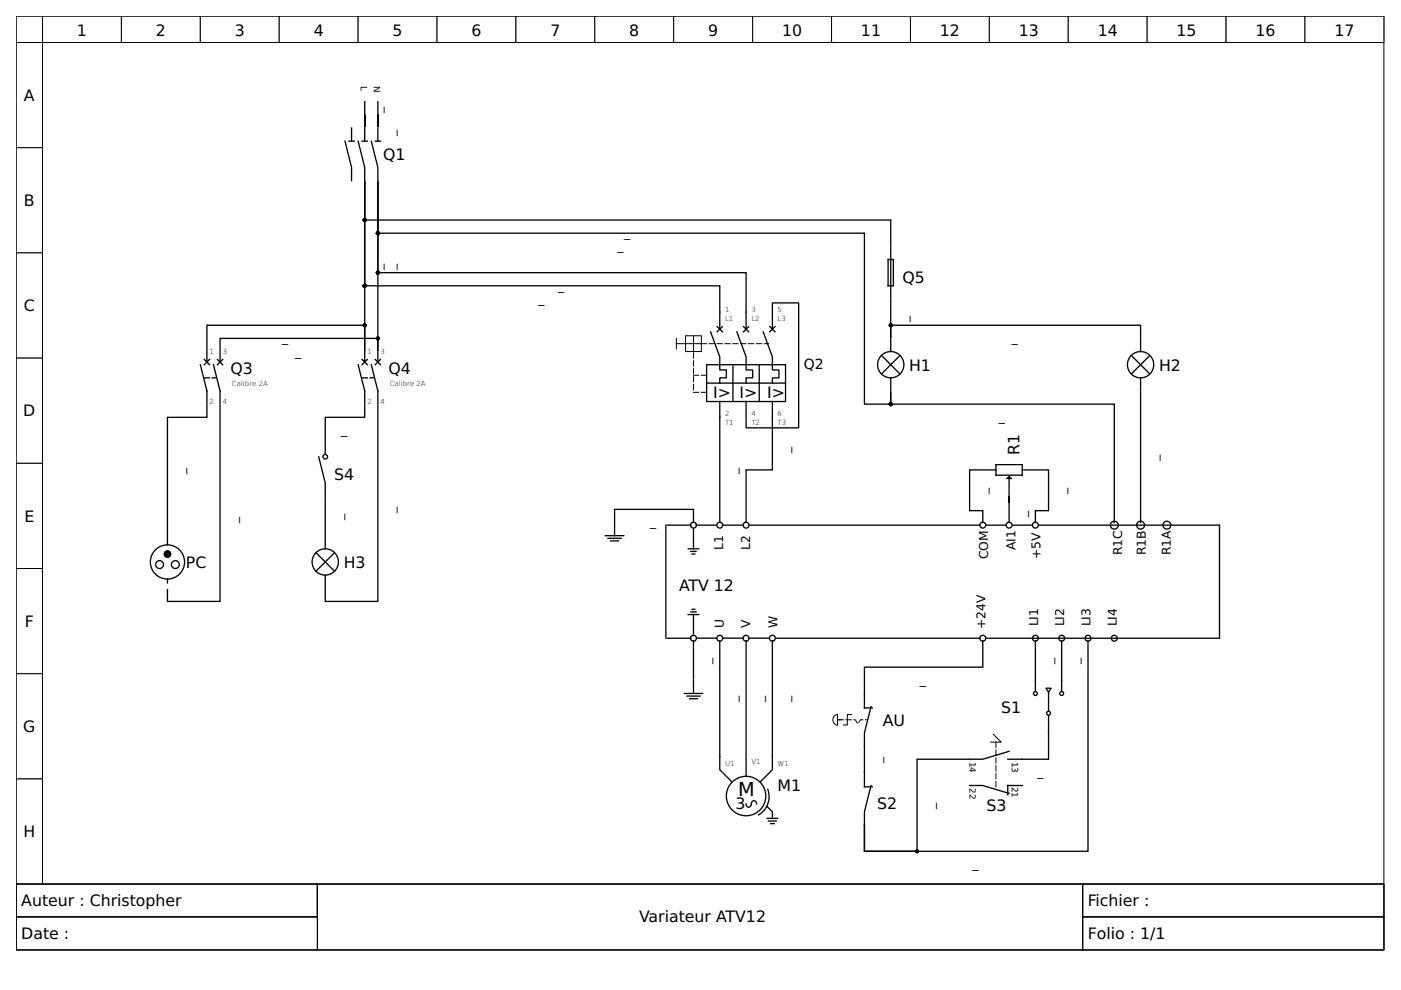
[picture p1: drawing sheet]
<svg xmlns="http://www.w3.org/2000/svg" width="297mm" height="210mm" viewBox="0 0 297 210" stroke-linecap="round" stroke-linejoin="round" font-family="sans-serif">
<path d="M3.4 3.4h290v184.1h-290z" fill="none" stroke="#000" stroke-width=".21"/>
<g fill="#fff" stroke="#000" stroke-width=".21">
<path d="M3.4 3.4h5.6v5.6h-5.6z"/>
<path d="M9 3.4h16.7v5.6h-16.7z"/>
<path d="M25.7 3.4h16.8v5.6h-16.8z"/>
<path d="M42.5 3.4h16.7v5.6h-16.7z"/>
<path d="M59.2 3.4h16.7v5.6h-16.7z"/>
<path d="M75.9 3.4h16.8v5.6h-16.8z"/>
<path d="M92.7 3.4h16.7v5.6h-16.7z"/>
<path d="M109.4 3.4h16.7v5.6h-16.7z"/>
<path d="M126.1 3.4h16.7v5.6h-16.7z"/>
<path d="M142.8 3.4h16.8v5.6h-16.8z"/>
<path d="M159.6 3.4h16.7v5.6h-16.7z"/>
<path d="M176.3 3.4h16.7v5.6h-16.7z"/>
<path d="M193 3.4h16.8v5.6h-16.8z"/>
<path d="M209.8 3.4h16.7v5.6h-16.7z"/>
<path d="M226.5 3.4h16.7v5.6h-16.7z"/>
<path d="M243.2 3.4h16.8v5.6h-16.8z"/>
<path d="M260 3.4h16.7v5.6h-16.7z"/>
<path d="M276.7 3.4h16.7v5.6h-16.7z"/>
<path d="M3.4 9h5.6v22.3h-5.6z"/>
<path d="M3.4 31.3h5.6v22.3h-5.6z"/>
<path d="M3.4 53.6h5.6v22.3h-5.6z"/>
<path d="M3.4 75.9h5.6v22.3h-5.6z"/>
<path d="M3.4 98.2h5.6v22.3h-5.6z"/>
<path d="M3.4 120.5h5.6v22.3h-5.6z"/>
<path d="M3.4 142.8h5.6v22.4h-5.6z"/>
<path d="M3.4 165.2h5.6v22.3h-5.6z"/>
<path d="M3.4 187.5h290v13.9h-290z"/>
<path d="M3.4 187.5h63.9v6.9h-63.9z"/>
</g>
<path d="M3.4 187.5h63.9v6.9h-63.9z" fill="none" stroke="#000" stroke-width=".21"/>
<path d="M67.3 187.5h162.3v13.9h-162.3z" fill="#fff" stroke="#000" stroke-width=".21"/>
<path d="M67.3 187.5h162.3v13.9h-162.3z" fill="none" stroke="#000" stroke-width=".21"/>
<path d="M229.6 187.5h63.8v6.9h-63.8z" fill="#fff" stroke="#000" stroke-width=".21"/>
<path d="M229.6 187.5h63.8v6.9h-63.8z" fill="none" stroke="#000" stroke-width=".21"/>
<path d="M3.4 194.4h63.9v7h-63.9z" fill="#fff" stroke="#000" stroke-width=".21"/>
<path d="M3.4 194.4h63.9v7h-63.9z" fill="none" stroke="#000" stroke-width=".21"/>
<path d="M229.6 194.4h63.8v7h-63.8z" fill="#fff" stroke="#000" stroke-width=".21"/>
<path d="M143.4 71.7v2.3M143.4 72.9h5.3M145.4 71.2h3.3v3.3h-3.3zM147 71.2v3.3M177 151.7l.6-.2v2.2a1.15 1.15 0 0 1-1-.8 1.15 1.15 0 0 1 .4-1.2zM180.5 151.5h-.8v2.2h-.9M210.6 155.7l1.7 1.6h-2.3M229.6 194.4h63.8v7h-63.8z" fill="none" stroke="#000" stroke-width=".21"/>
<g fill="none" stroke="#000" stroke-width=".28">
<path d="M73.1 29.9l1.4 5.6v2.8M74 29.9h1.1M74.5 27.1v2.8M75.9 29.9l1.4 5.6v2.8M76.8 29.9h1.1M77.3 38.6v22h75.3v8.9M77.3 38.6v35.7v-5.3h-33.4v5.3M77.3 38.6v8.1h111.6v5.3M77.3 21.6v5.3M77.3 27.1v2.8M78.7 29.9l1.4 5.6v2.8M79.6 29.9h1.1"/>
<path d="M80.1 38.6v19.2h78.1v11.7M80.1 38.6v35.7v-2.6h-33.4v2.6M80.1 38.6v10.8h103.2v36.3h5.6v-2.5v2.5h47.4v25.1M80.1 21.6v5.3M80.1 27.1v2.8M188.3 55h1.1v5.6h-1.1zM188.9 52.2v11.2M42.5 77.3l1.4 5.6v2.8M43.3 76.2l1.1 1.1M43.9 74.5v2.3M44.4 76.2l-1.1 1.1M45.3 77.3l1.4 5.6v2.8"/>
<path d="M46.1 76.2l1.1 1.1M46.7 74.5v2.3M47.2 76.2l-1.1 1.1M75.9 77.3l1.4 5.6v2.8M76.8 76.2l1.1 1.1M77.3 74.5v2.3M77.9 76.2l-1.1 1.1M78.7 77.3l1.4 5.6v2.8M79.6 76.2l1.1 1.1M80.1 74.5v2.3M80.7 76.2l-1.1 1.1M149.8 77.3h16.7v7.8h-16.7z"/>
<path d="M150.7 70.4l1.9 5.3v2.7h1.4v1.7h-1.4v1.1M152 69.2l1.2 1.2M153.2 69.2l-1.2 1.2M155.4 77.6v7.5M156.2 70.4l2 5.3v2.7h1.4v1.7h-1.4v1.1M157.6 69.2l1.1 1.2M158.7 69.2l-1.1 1.2M161 77.3v7.8M161.8 70.4l2 5.3v2.7h1.4v1.7h-1.4v1.1M163.2 69.2l1.1 1.2M163.8 69.8v-5.6h5.5v26.5h-11.1v-5.6M164.3 69.2l-1.1 1.2"/>
<path d="M186.9 75.4l3.9 3.9M188.9 63.7v7.8v-2.5h52.9v2.5M188.9 71.7v2.8M190.8 75.4l-3.9 3.9M239.9 75.4l3.9 3.9M241.8 71.7v2.8M243.8 75.4l-3.9 3.9M43.9 86v2.5h-8.4v24.8M46.7 86v41.5h-11.2v-2.5M67.6 96.8l1.4 5.6v2.8M69 94.1v2M77.3 86v2.5h-8.3v5.3"/>
<path d="M80.1 86v41.5h-11.1v-2.5M149.8 81.2h16.7M152.6 85.1v25.7M163.8 85.1v14.5h-5.6v11.2M188.9 80.1v2.8M208.1 99.6h-2.5v8.7h2.8v2.5M208.4 99.6h2.8M211.2 98.5h5.5v2.2h-5.5zM216.7 99.6h2.8M219.8 99.6h2.5v8.7h-2.8v2.5M241.8 83.2v27.6M241.8 80.1v2.8"/>
<path d="M35.5 113.6v1.9M67 117.2l3.9 3.9M69 105.5v7.8M69 113.6v2.8M70.9 117.2l-3.9 3.9M128.3 113.6h4M128.9 114.1h2.8M129.5 114.7h1.6M130.3 110.5v-2.5h16.7v2.8M130.3 110.8v2.8M141.2 111.3v24M141.5 111.3h5"/>
<path d="M145.9 116.4h2.2M146.5 116.9h1.1M146.8 117.5h.5M147 112.2v4.2M147.6 111.3h4.2M153.2 111.3h4.1M158.8 111.3h48.9M209.2 111.3h3.9M213.9 104.1v6.7M213.9 101.4v2.4M214.8 111.3h3.9M220.2 111.3h38.2"/>
<path d="M258.6 111.3v24M35.5 122.8v.8M69 121.9v2.8M141.5 135.3h5M145.9 130.3h2.2M146.5 129.7h1.1M146.8 129.2h.5M147 135.9v8.1M147 130.3v4.5M147.7 135.3h4.2M152.6 135.9v27.3l2.5 2.5M153.3 135.3h4.2"/>
<path d="M158.2 135.9v24.2M158.9 135.3h4.1M163.8 135.9v27.3l-2.6 2.5M164.6 135.3h43.1M208.4 135.9v5.6h-25.1v8.6h1.6M209.2 135.3h9.5M219.1 135.3h39.3M219.5 135.9v10.6M225.1 135.9v10.6M230.7 135.9v44.6h-47.4v-5.6M145.1 147h3.9M145.6 147.6h2.8"/>
<path d="M146.2 148.1h1.7M147 144.2v2.8M184.7 149.8l-1.4 5.6v11.4h1.6M213.9 159.3l-5.5 1.7h-14v19.5h-11.1v-5.6M221.8 145.9h1.1l-.6 .9zM222.3 151.8v9.2h-8.6M222.3 146.8v3.9M158.2 170.5a.57 .57 0 0 0 .5 .6 .57 .57 0 0 0 .6-.6 .57 .57 0 0 1 .6-.7 .57 .57 0 0 1 .5 .7M158.2 160.4v4.2M162.6 171l1.2 1.1v1.4M162.6 173.5h2.3M162.8 167.4a4.5 4.5 0 0 1-2 5.4"/>
<path d="M162.9 174.1h1.7M163.4 174.6h.8M184.7 166.5l-1.4 5.6v2.8M205.6 166.5h2.8l5.5 1.7M216.7 166.5h-3v2"/>
<circle cx="188.9" cy="77.3" r="2.79"/>
<circle cx="241.8" cy="77.3" r="2.79"/>
<circle cx="69" cy="96.8" r=".49"/>
<circle cx="33.8" cy="119.7" r=".84"/>
<circle cx="35.5" cy="119.1" r="3.6"/>
<circle cx="37.2" cy="119.7" r=".84"/>
<circle cx="69" cy="119.1" r="2.79"/>
<circle cx="147" cy="111.3" r=".62"/>
<circle cx="152.6" cy="111.3" r=".62"/>
<circle cx="158.2" cy="111.3" r=".62"/>
<circle cx="208.4" cy="111.3" r=".62"/>
<circle cx="213.9" cy="111.3" r=".62"/>
<circle cx="219.5" cy="111.3" r=".62"/>
<circle cx="236.3" cy="111.3" r=".84"/>
<circle cx="241.8" cy="111.3" r=".84"/>
<circle cx="247.4" cy="111.3" r=".84"/>
<circle cx="147" cy="135.3" r=".62"/>
<circle cx="152.6" cy="135.3" r=".62"/>
<circle cx="158.2" cy="135.3" r=".62"/>
<circle cx="163.8" cy="135.3" r=".62"/>
<circle cx="208.4" cy="135.3" r=".62"/>
<circle cx="219.5" cy="135.3" r=".62"/>
<circle cx="225.1" cy="135.3" r=".62"/>
<circle cx="230.7" cy="135.3" r=".62"/>
<circle cx="236.3" cy="135.3" r=".62"/>
<circle cx="219.5" cy="147" r=".42"/>
<circle cx="222.3" cy="151.2" r=".42"/>
<circle cx="225.1" cy="147" r=".42"/>
<circle cx="158.2" cy="168.8" r="4.2"/>
</g>
<g fill="#000" stroke="#000" stroke-width=".28">
<path d="M213.5 101.4l.4-.4 .5 .4z" fill-rule="evenodd"/>
<circle cx="77.3" cy="46.7" r=".28"/>
<circle cx="80.1" cy="57.8" r=".28"/>
<circle cx="80.1" cy="49.4" r=".28"/>
<circle cx="77.3" cy="69" r=".28"/>
<circle cx="77.3" cy="60.6" r=".28"/>
<circle cx="80.1" cy="71.7" r=".28"/>
<circle cx="188.9" cy="69" r=".28"/>
<circle cx="188.9" cy="85.7" r=".28"/>
<circle cx="35.5" cy="117.5" r=".7"/>
<circle cx="194.4" cy="180.5" r=".28"/>
</g>
<path d="M148.7 72.9h14.3M149.8 79.6h-2.8M149.8 83.2h-2.8v-8.7M177.7 152.6h3.6l.6 .8 .5-.8h1.4M177.7 152.6h.6M211.2 157.3v10.1" fill="none" stroke="#000" stroke-width=".21" stroke-dasharray="1.1 .6"/>
<path d="M43.3 80.1h2.5M76.8 80.1h2.5" fill="none" stroke="#000" stroke-width=".28" stroke-dasharray="1.1 .6"/>
<text font-size="4.1" x="156.5" y="168.8">M</text>
<g font-size="3.3">
<text x="16.3" y="7.6">1</text>
<text x="33" y="7.6">2</text>
<text x="49.8" y="7.6">3</text>
<text x="66.5" y="7.6">4</text>
<text x="83.2" y="7.6">5</text>
<text x="100" y="7.6">6</text>
<text x="116.7" y="7.6">7</text>
<text x="133.4" y="7.6">8</text>
<text x="150.1" y="7.6">9</text>
<text x="165.8" y="7.6">10</text>
<text x="182.5" y="7.6">11</text>
<text x="199.3" y="7.6">12</text>
<text x="216" y="7.6">13</text>
<text x="232.7" y="7.6">14</text>
<text x="249.5" y="7.6">15</text>
<text x="266.2" y="7.6">16</text>
<text x="282.9" y="7.6">17</text>
<text x="5.1" y="21.4">A</text>
<text x="81.2" y="34">Q1</text>
<text x="5.1" y="43.7">B</text>
<text x="191.4" y="59.9">Q5</text>
<text x="5.1" y="66">C</text>
<text x="48.9" y="79.3">Q3</text>
<text x="82.3" y="79.3">Q4</text>
<text x="192.8" y="78.6">H1</text>
<text x="245.7" y="78.6">H2</text>
<text x="4.9" y="88.3">D</text>
<text x="151.2" y="84.3">I&gt;</text>
<text x="156.8" y="84.3">I&gt;</text>
<text x="162.6" y="84.3">I&gt;</text>
<text x="70.8" y="101.7">S4</text>
<text x="216.1" y="96.4" transform="rotate(-90 216.1 96.4)">R1</text>
<text x="5.2" y="110.6">E</text>
<text x="39.4" y="120.4">PC</text>
<text x="72.9" y="120.4">H3</text>
<text x="144" y="125.3">ATV 12</text>
<text x="5.3" y="132.9">F</text>
<text x="4.9" y="155.2">G</text>
<text x="187.2" y="153.9">AU</text>
<text x="212.3" y="151.1">S1</text>
<text x="164.9" y="167.8">M1</text>
<text x="156" y="171.6">3</text>
<text x="186" y="171.4">S2</text>
<text x="209.2" y="171.9">S3</text>
<text x="5" y="177.5">H</text>
<text x="4.5" y="192.1">Auteur : Christopher</text>
<text x="135.5" y="195.6">Variateur ATV12</text>
<text x="230.6" y="192.1">Fichier :</text>
<text x="4.5" y="199.1">Date :</text>
<text x="230.6" y="199.1">Folio : 1/1</text>
</g>
<text font-size="3" x="170.5" y="78.3">Q2</text>
<g font-size="2.6">
<text x="81" y="23.9" transform="rotate(-90 81 23.9)">_</text>
<text x="83.7" y="28.9" transform="rotate(-90 83.7 28.9)">_</text>
<text x="130.9" y="53.1">_</text>
<text x="132.3" y="50.3">_</text>
<text x="81" y="57.2" transform="rotate(-90 81 57.2)">_</text>
<text x="83.7" y="57.2" transform="rotate(-90 83.7 57.2)">_</text>
<text x="114.2" y="64.2">_</text>
<text x="118.4" y="61.4">_</text>
<text x="192.5" y="68.4" transform="rotate(-90 192.5 68.4)">_</text>
<text x="59.8" y="72.6">_</text>
<text x="62.6" y="75.4">_</text>
<text x="214.6" y="72.6">_</text>
<text x="211.8" y="89.3">_</text>
<text x="72.4" y="92.1">_</text>
<text x="39.1" y="100.4" transform="rotate(-90 39.1 100.4)">_</text>
<text x="156.2" y="100.4" transform="rotate(-90 156.2 100.4)">_</text>
<text x="167.4" y="96.1" transform="rotate(-90 167.4 96.1)">_</text>
<text x="245.5" y="97.8" transform="rotate(-90 245.5 97.8)">_</text>
<text x="209.2" y="104.7" transform="rotate(-90 209.2 104.7)">_</text>
<text x="225.9" y="104.7" transform="rotate(-90 225.9 104.7)">_</text>
<text x="50.3" y="110.9" transform="rotate(-90 50.3 110.9)">_</text>
<text x="72.6" y="110.2" transform="rotate(-90 72.6 110.2)">_</text>
<text x="83.7" y="108.8" transform="rotate(-90 83.7 108.8)">_</text>
<text x="137.9" y="111.6">_</text>
<text x="217.6" y="109.6" transform="rotate(-90 217.6 109.6)">_</text>
<text x="153.3" y="116.6" transform="rotate(-90 153.3 116.6)">L1</text>
<text x="159" y="116.6" transform="rotate(-90 159 116.6)">L2</text>
<text x="209.5" y="118.6" transform="rotate(-90 209.5 118.6)">COM</text>
<text x="215.3" y="116.6" transform="rotate(-90 215.3 116.6)">AI1</text>
<text x="220.6" y="118.6" transform="rotate(-90 220.6 118.6)">+5V</text>
<text x="237.9" y="117.8" transform="rotate(-90 237.9 117.8)">R1C</text>
<text x="242.9" y="117.8" transform="rotate(-90 242.9 117.8)">R1B</text>
<text x="248.2" y="117.8" transform="rotate(-90 248.2 117.8)">R1A</text>
<text x="153.4" y="133.1" transform="rotate(-90 153.4 133.1)">U</text>
<text x="159" y="133.1" transform="rotate(-90 159 133.1)">V</text>
<text x="164.9" y="133.1" transform="rotate(-90 164.9 133.1)">W</text>
<text x="208.9" y="133.4" transform="rotate(-90 208.9 133.4)">+24V</text>
<text x="220.1" y="132.8" transform="rotate(-90 220.1 132.8)">LI1</text>
<text x="225.7" y="132.8" transform="rotate(-90 225.7 132.8)">LI2</text>
<text x="231.2" y="132.8" transform="rotate(-90 231.2 132.8)">LI3</text>
<text x="236.8" y="132.8" transform="rotate(-90 236.8 132.8)">LI4</text>
<text x="150.7" y="140.7" transform="rotate(-90 150.7 140.7)">_</text>
<text x="223.1" y="140.8" transform="rotate(-90 223.1 140.8)">_</text>
<text x="228.7" y="140.8" transform="rotate(-90 228.7 140.8)">_</text>
<text x="156.2" y="148.9" transform="rotate(-90 156.2 148.9)">_</text>
<text x="161.8" y="148.8" transform="rotate(-90 161.8 148.8)">_</text>
<text x="167.4" y="148.9" transform="rotate(-90 167.4 148.9)">_</text>
<text x="195" y="145.1">_</text>
<text x="186.9" y="161.8" transform="rotate(-90 186.9 161.8)">_</text>
<text x="220" y="164.6">_</text>
<text x="198.1" y="171.5" transform="rotate(-90 198.1 171.5)">_</text>
<text x="206.2" y="184.1">_</text>
</g>
<g font-size="1.9">
<text x="76.5" y="18.2" transform="rotate(90 76.5 18.2)">L</text>
<text x="79.3" y="18.2" transform="rotate(90 79.3 18.2)">N</text>
<text x="205.6" y="161.5" transform="rotate(90 205.6 161.5)">14</text>
<text x="214.5" y="161.5" transform="rotate(90 214.5 161.5)">13</text>
<text x="205.6" y="167.1" transform="rotate(90 205.6 167.1)">22</text>
<text x="214.5" y="166.8" transform="rotate(90 214.5 166.8)">21</text>
</g>
<g font-size="1.5">
<text x="153.7" y="66.2">1</text>
<text x="153.7" y="68.1">L1</text>
<text x="159.3" y="66.2">3</text>
<text x="159.3" y="68.1">L2</text>
<text x="164.9" y="66.2">5</text>
<text x="164.9" y="68.1">L3</text>
<text x="44.4" y="75.1">1</text>
<text x="47.2" y="75.1">3</text>
<text x="77.9" y="75.1">1</text>
<text x="80.7" y="75.1">3</text>
<text x="49.2" y="81.7">Calibre 2A</text>
<text x="82.6" y="81.7">Calibre 2A</text>
<text x="44.4" y="85.7">2</text>
<text x="47.2" y="85.7">4</text>
<text x="77.9" y="85.7">2</text>
<text x="80.7" y="85.7">4</text>
<text x="153.7" y="88.2">2</text>
<text x="159.3" y="88.2">4</text>
<text x="164.9" y="88.2">6</text>
<text x="153.7" y="90.2">T1</text>
<text x="159.3" y="90.2">T2</text>
<text x="164.9" y="90.2">T3</text>
<text x="153.7" y="162.4">U1</text>
<text x="159.3" y="162.1">V1</text>
<text x="164.9" y="162.4">W1</text>
</g>
</svg>
